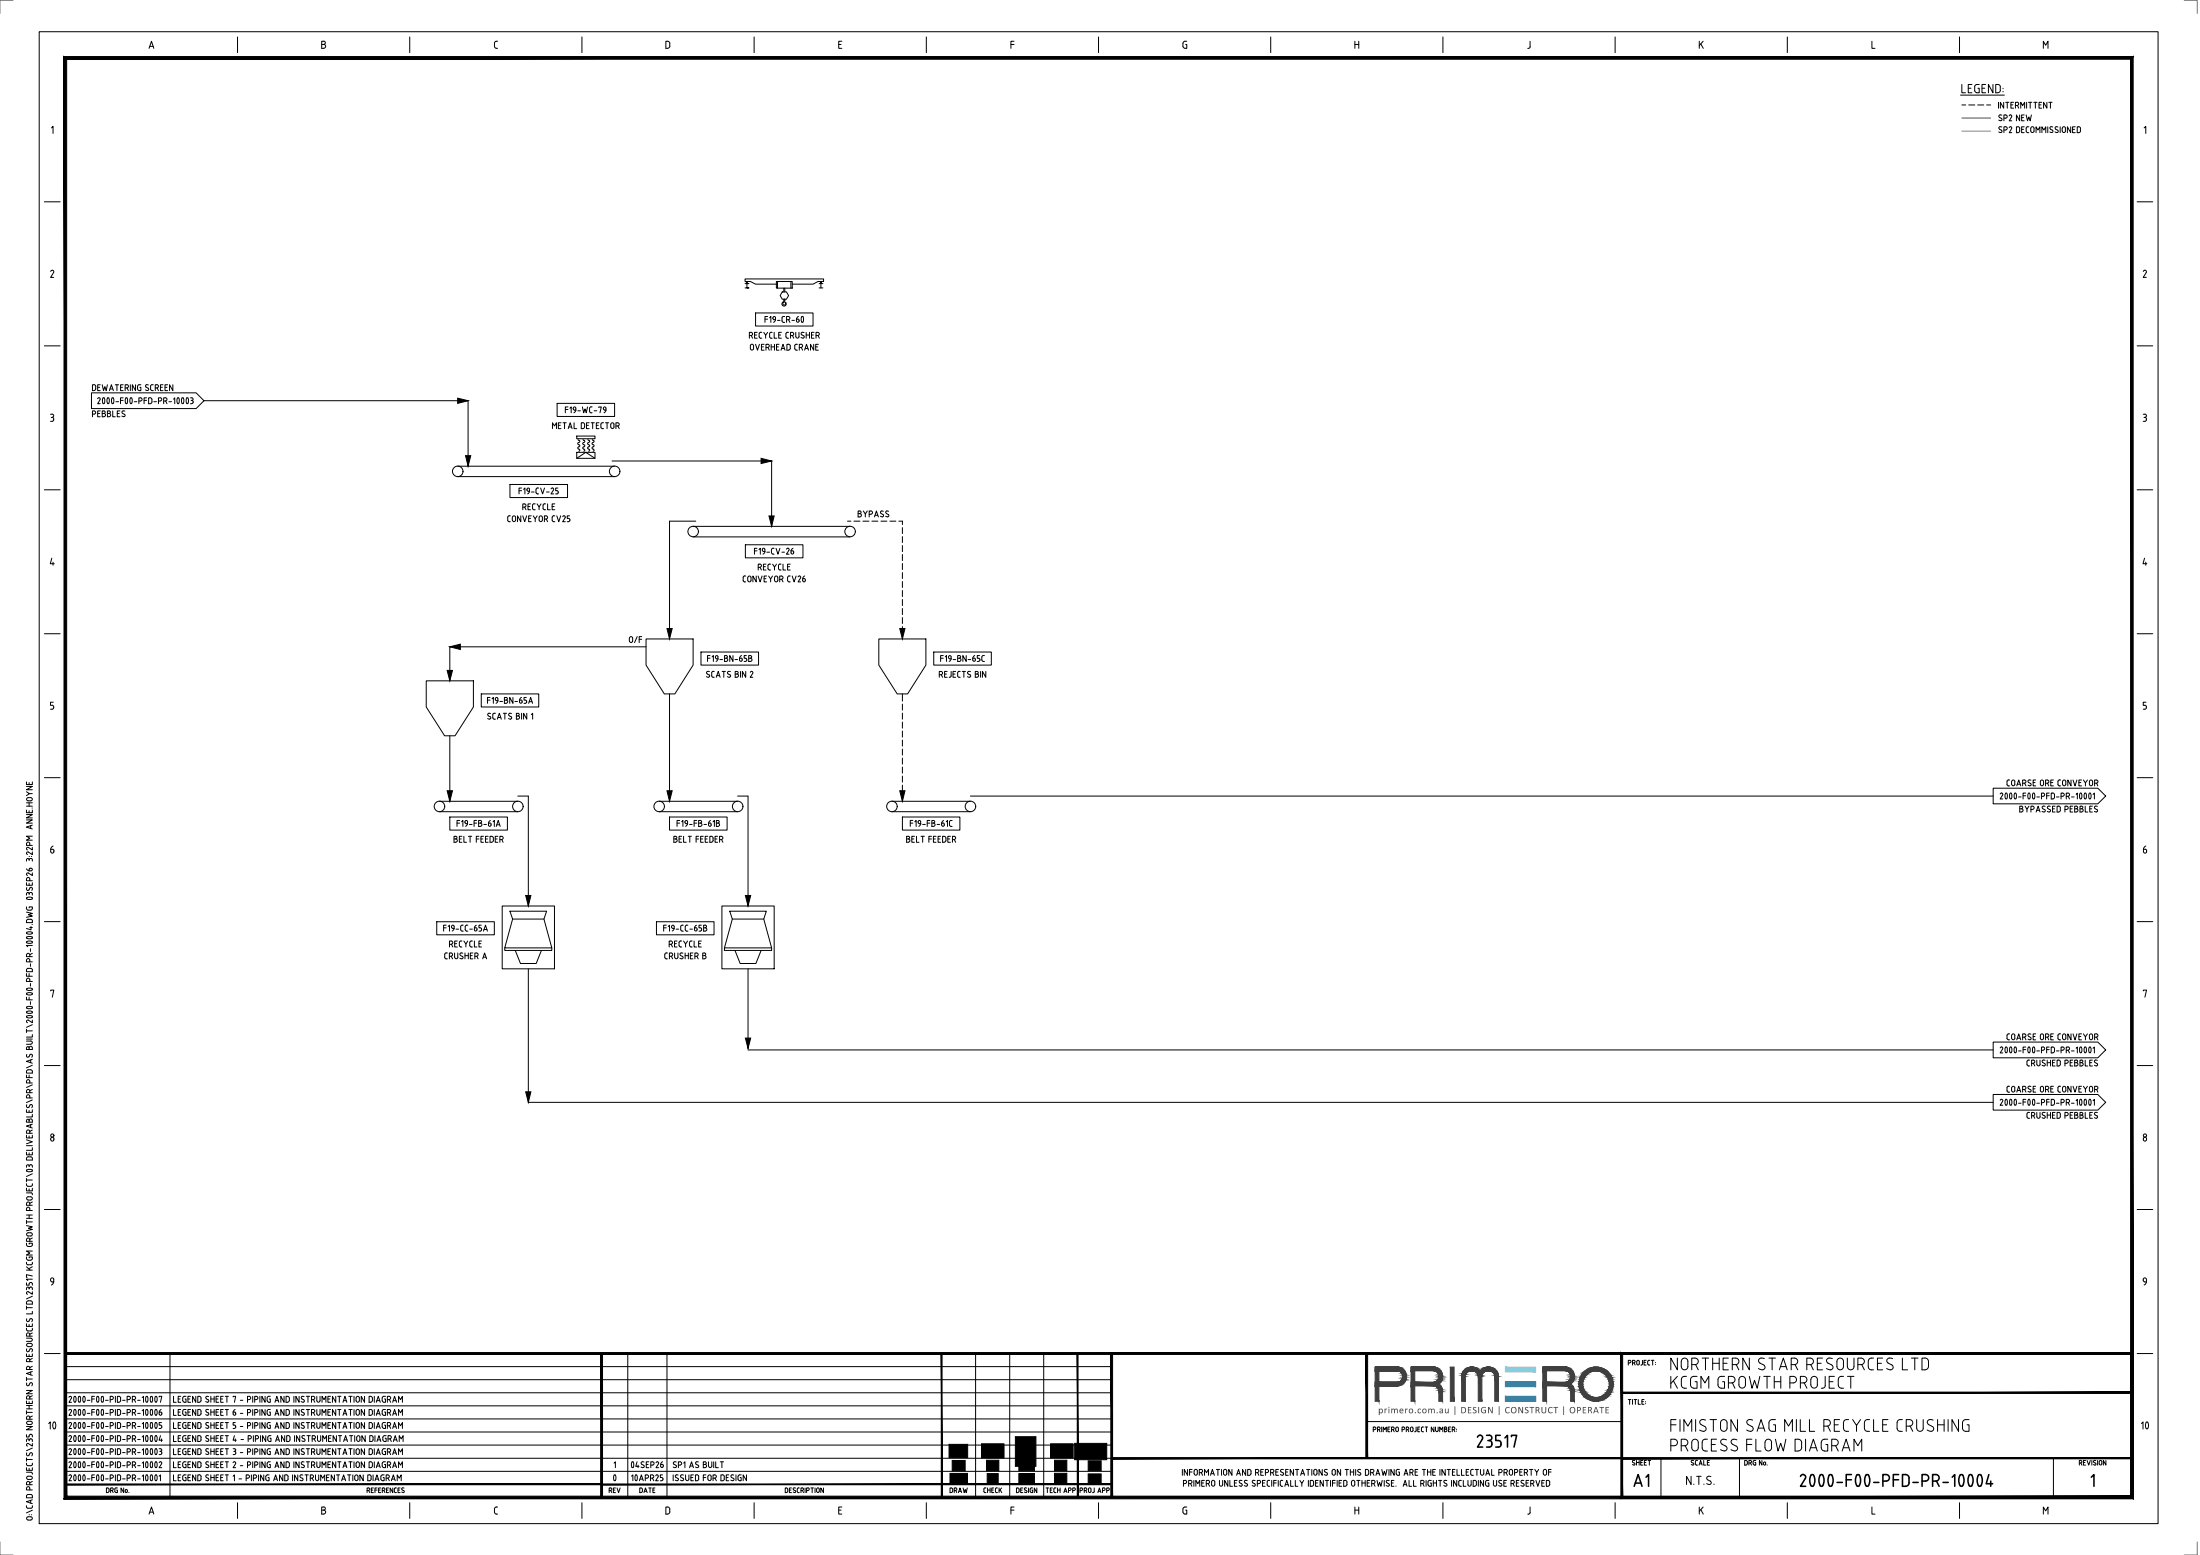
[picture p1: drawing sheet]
<svg xmlns="http://www.w3.org/2000/svg" width="841mm" height="594mm" viewBox="0 0 841 594" stroke-linecap="round" stroke-linejoin="round" font-family="sans-serif">
<g fill="none" stroke="#000" stroke-width=".38">
<path d="M15 12.1h810v570h-810zM749.5 36.3h16.7M750 40.1h1.5M752.6 40.1h2.3M756 40.1h2.4M759.5 40.1h1.5M284.8 108.3h1.5h-.8v1.7h.8h-1.5M285.3 107.5h.4v.8h-.4zM288.8 119.6h22v5h-22zM296.8 107.5h6.1v2.6h-6.1zM296.8 108.6h-8l-1.9-1.1h-2.1v-.9h30v.9h-2.1l-1.9 1.1h-7.9M297.2 107.5v2.6"/>
<path d="M299 111.5h1.7l.8 1.4-.8 1.4h-1.7l-.8-1.4zM299.6 110.1v1.4M300 114.9v-.6h-.3v.7a.97 .97 0 0 0-.8 1.1 .97 .97 0 0 0 .9 .8l.7-.6-.1-.7M300 110.1v1.4M300.1 114.9l-.2 .5a.59 .59 0 0 0-.7 .7 .59 .59 0 0 0 .9 .4 .59 .59 0 0 0 .1-.9h.2M302.3 107.5v2.6M313.1 108.3h1.5M313.1 110h1.5M313.6 107.5h.4v.8h-.4zM313.8 108.3v1.7M35 150.1h40l3 3-3 3h-40zM78 153.1h100.9v25"/>
<path d="M213 154.1h21.9v5h-21.9zM175 178.1h59.9M220.5 172.8h7v2.3h-7zM220.5 166.6h7v1h-7zM220.5 175.1l3.4-2.3 3.6 2.3M221 167.9a.69 .69 0 0 1 .5 1.1h-.2M221.3 169.1l-.4 .4 .4 .4M221.3 169.9l.4 .4-.4 .4M221.3 170.7l-.4 .2v.4a.55 .55 0 0 1 .7 .4 .55 .55 0 0 1-.3 .7M222.9 167.9a.69 .69 0 0 1 .5 1.1h-.2M223.2 169.1l-.4 .4 .4 .4M223.2 169.9l.4 .4-.4 .4"/>
<path d="M223.2 170.7l-.4 .2v.4a.55 .55 0 0 1 .7 .4 .55 .55 0 0 1-.3 .7M224.7 167.9a.69 .69 0 0 1 .5 1.1h-.2M225 169.1l-.4 .4 .4 .4M225 169.9l.4 .4-.4 .4M225 170.7l-.3 .2v.4a.55 .55 0 0 1 .6 .4 .55 .55 0 0 1-.3 .7M226.4 167.9a.69 .69 0 0 1 .5 1.1h-.2M226.7 169.1l-.4 .4 .4 .4M226.7 169.9l.4 .4-.4 .4M226.7 170.7l-.3 .2v.4a.55 .55 0 0 1 .6 .4 .55 .55 0 0 1-.3 .7M234 176.1h61v25M175 182.1h59.9M194.9 185.1h22.1v5h-22.1z"/>
<path d="M266 199.1h-10.1v45M324 199.1h1.3M326.4 199.1h2.4M329.9 199.1h2.3M333.3 199.1h2.3M336.8 199.1h2.2M340.2 199.1h2.3M343.6 199.1h1.4v1.3M265 205.1h60M265 201.1h60M284.9 208.1h22.1v5h-22.1zM345 201.6v2.2"/>
<path d="M345 205v2.3M345 208.4v2.3M345 211.9v2.3M345 215.3v2.3M345 218.8v2.2M345 222.2v2.3M345 225.6v2.3M345 229v2.4M345 232.5v2.3M345 235.9v2.3M345 239.4v2.3M247 247.1h-75v13"/>
<path d="M247 244.1h18v10l-7 11h-4l-7-11zM268 249.1h22v5h-22zM336 244.1h17.9v10l-6.9 11h-4l-7-11zM345 242.8v1.3M357 249.1h22v5h-22zM162.9 260.1h18.1v10l-7.1 11h-3.9l-7.1-11zM184 265.1h22v5h-22zM255.9 265.1v41M345 265.1v2.8M345 269v2.3M345 272.4v2.4M345 275.9v2.3"/>
<path d="M345 279.3v2.3M172 281.1v25M345 282.8v2.2M345 286.2v2.3M345 289.6v2.3M345 293v2.4M345 296.5v2.3M345 299.9v2.3M168 310.1h30M168 306.1h30M172 312.1h22v5h-22zM198 304.1h4v42"/>
<path d="M252 310.1h30M252 306.1h30M255.9 312.1h22.1v5h-22.1zM282 304.1h4v42M341 310.1h30M341 306.1h30M345 312.1h21.9v5h-21.9zM345 303.4v2.7M371 304.1h391M762 301.1h40l3 3-3 3h-40zM167 352.1h22v5h-22zM192 346.1h20v24h-20z"/>
<path d="M194.9 348.1h14.1l-1.1 3h-11.9zM196 351.1l-3 11h17.9l-3-11M251 352.1h22v5h-22zM276 346.1h20v24h-20zM279 348.1h13.9l-.9 3h-12zM280 351.1l-3.1 11h18.1l-3-11M193 362.1v1h17.9v-1M197 363.1l2 5h6l2-5M202 370.1v51h560M276.9 362.1v1h18.1v-1M281 363.1l2 5h6l2-5M286 370.1v30.5"/>
<path d="M762 398.1h40l3 3-3 3h-40zM286 401.1h476M762 418.1h40l3 3-3 3h-40z"/>
<circle cx="175" cy="180.1" r="2.01"/>
<circle cx="235" cy="180.1" r="2.01"/>
<circle cx="265" cy="203.1" r="2.01"/>
<circle cx="325" cy="203.1" r="2.01"/>
<circle cx="168" cy="308.1" r="2.01"/>
<circle cx="198" cy="308.1" r="2.01"/>
<circle cx="252" cy="308.1" r="2.01"/>
<circle cx="282" cy="308.1" r="2.01"/>
<circle cx="341" cy="308.1" r="2.01"/>
<circle cx="371" cy="308.1" r="2.01"/>
</g>
<g fill="#000" stroke="#000" stroke-width=".38">
<path d="M175 152.1l3.9 1-3.9 1zM178 174.1h2l-1.1 4zM291 175.1l4 1-4 1zM294 197.1h2l-1 4zM172 247.1l4-1v2zM255 240.1h2l-1.1 4zM344 240.1h1.9l-.9 4zM170.9 256.1h2.1l-1 4zM170.9 302.1h2.1l-1 4zM255 302.1h2l-1.1 4zM344 302.1h1.9l-.9 4zM201 342.1h1.9l-.9 4z"/>
<path d="M284.9 342.1h2.1l-1 4zM284.9 396.6h2.1l-1 4zM201 417.1h1.9l-.9 4z"/>
</g>
<path d="M750 45.1h11" fill="none" stroke="#00954a" stroke-width=".38"/>
<path d="M750 50.1h11" fill="none" stroke="#ff7f00" stroke-width=".38"/>
<g fill="#3f3f3f" stroke="#3f3f3f" stroke-width=".38">
<path d="M568.5 522.3h1z"/>
<path d="M609.1 522.4h2.1z"/>
<path d="M608.1 535.1h4l-.9 .2z"/>
<path d="M525.7 522.3h9.2zM525.7 522.3h9.2z"/>
<path d="M525.7 522.3l9.8 .2zM525.7 522.3l9.8 .2z"/>
<path d="M525.7 522.5l10.4 .3-.6-.3zM525.7 522.5l10.4 .3h-10.4z"/>
<path d="M525.7 522.8l10.9 .4-.5-.4zM525.7 522.8l10.9 .4h-10.9z"/>
<path d="M525.7 523.2l11.3 .5-.4-.5zM525.7 523.2l11.3 .5h-11.3z"/>
<path d="M525.7 523.7h11.3zM525.7 523.7h11.3z"/>
<path d="M534.3 523.7h2.7zM534.3 523.7h2.7z"/>
<path d="M534.6 523.7l2.4 .1zM534.6 523.7l2.4 .1z"/>
<path d="M535 523.8l2.2 .2zM535 523.8l2.2 .2z"/>
<path d="M535.3 524l2 .3-.1-.3zM535.3 524l2 .3h-1.7zM535.6 524.3h1.7zM535.6 524.3h1.7z"/>
<path d="M535.6 524.3l1.8 .3-.1-.3zM535.6 524.3l1.8 .3h-1.6z"/>
<path d="M535.8 524.6l1.7 .3-.1-.3zM535.8 524.6l1.7 .3h-1.5z"/>
<path d="M536 524.9h1.5zM536 524.9h1.5z"/>
<path d="M536 524.9l1.6 .4-.1-.4zM536 524.9l1.6 .4h-1.4z"/>
<path d="M536.2 525.3l1.4 .2v-.2zM536.2 525.3l1.4 .2h-1.4z"/>
<path d="M536.2 525.5l1.4 .2zM536.2 525.5l1.4 .2z"/>
<path d="M536.2 525.7l1.4 .3v-.3zM536.2 525.7l1.4 .3h-1.4z"/>
<path d="M536.2 526l1.4 .2zM536.2 526l1.4 .2z"/>
<path d="M536.2 526.2l1.4 .3v-.3zM536.2 526.2l1.4 .3h-1.4z"/>
<path d="M536.2 526.5l1.3 .4 .1-.4zM536.2 526.5l1.3 .4h-1.5zM536 526.9h1.5zM536 526.9h1.5z"/>
<path d="M536 526.9l1.4 .3 .1-.3zM536 526.9l1.4 .3h-1.6z"/>
<path d="M535.8 527.2l1.5 .3 .1-.3zM535.8 527.2l1.5 .3h-1.7zM535.6 527.5h1.7zM535.6 527.5h1.7z"/>
<path d="M535.6 527.5l1.6 .2 .1-.2zM535.3 527.7l.3-.2 1.6 .2z"/>
<path d="M535.3 527.7l1.7 .2 .2-.2zM535 527.9l.3-.2 1.7 .2z"/>
<path d="M535 527.9h2zM534.6 528h2.4z"/>
<path d="M534.6 528h2.4zM534.3 528h2.7z"/>
<path d="M525.7 523.7l1.4 4.3v-4.3zM525.7 523.7l1.4 4.3h-1.4z"/>
<path d="M525.7 528h11.3zM525.7 528h11.3z"/>
<path d="M525.7 528l10.9 .5 .4-.5zM525.7 528l10.9 .5h-10.9z"/>
<path d="M525.7 528.5l10.4 .4 .5-.4zM525.7 528.5l10.4 .4h-10.4z"/>
<path d="M525.7 528.9l9.8 .3 .6-.3zM525.7 528.9l9.8 .3h-9.8z"/>
<path d="M525.7 529.2h9.8zM525.7 529.2l9.2 .2z"/>
<path d="M525.7 529.4h9.2zM525.7 529.4l8.6 .1z"/>
<path d="M525.7 529.5l1.4 5.9v-5.9zM525.7 529.5l1.4 5.9h-1.4z"/>
<path d="M539.4 522.3h9.4zM539.4 522.3h9.4z"/>
<path d="M539.4 522.3l10 .2-.6-.2zM539.4 522.3l10 .2h-10z"/>
<path d="M539.4 522.5l10.6 .3-.6-.3zM539.4 522.5l10.6 .3h-10.6z"/>
<path d="M539.4 522.8l11.1 .5-.5-.5zM539.4 522.8l11.1 .5h-11.1z"/>
<path d="M539.4 523.3l11.4 .4-.3-.4zM539.4 523.3l11.4 .4h-11.4z"/>
<path d="M548.1 523.7h2.7zM548.1 523.7h2.7z"/>
<path d="M548.5 523.7l2.4 .1zM548.5 523.7l2.4 .1z"/>
<path d="M548.7 523.8h2.2zM548.7 523.8h2.2z"/>
<path d="M548.8 523.8l2.2 .2zM548.8 523.8l2.2 .2z"/>
<path d="M549.1 524l2 .3-.1-.3zM549.1 524l2 .3h-1.7z"/>
<path d="M549.4 524.3l1.8 .1zM549.4 524.3l1.8 .1z"/>
<path d="M549.5 524.4l1.7 .2zM549.5 524.4l1.7 .2z"/>
<path d="M549.7 524.6l1.6 .3-.1-.3zM549.7 524.6l1.6 .3h-1.5z"/>
<path d="M549.8 524.9l1.6 .2zM549.8 524.9l1.6 .2z"/>
<path d="M549.9 525.1l1.5 .2v-.2zM549.9 525.1l1.5 .2h-1.4z"/>
<path d="M550 525.3l1.5 .4-.1-.4zM550 525.3l1.5 .4h-1.5z"/>
<path d="M550 525.7l1.5 .1zM550 525.7l1.5 .1z"/>
<path d="M550 525.8l1.4 .2 .1-.2zM550 525.8l1.4 .2h-1.4z"/>
<path d="M550 526l1.4 .4v-.4zM550 526l1.4 .4h-1.4z"/>
<path d="M550 526.4l1.4 .1zM550 526.4l1.4 .1z"/>
<path d="M550 526.5l1.3 .4 .1-.4zM550 526.5l1.3 .4h-1.5z"/>
<path d="M549.8 526.9l1.5 .2v-.2zM549.8 526.9l1.5 .2h-1.6z"/>
<path d="M549.7 527.1h1.6zM549.7 527.1l1.5 .1z"/>
<path d="M549.7 527.2l1.4 .3 .1-.3zM549.7 527.2l1.4 .3h-1.7z"/>
<path d="M549.4 527.5l1.6 .2 .1-.2zM549.1 527.7l.3-.2 1.6 .2z"/>
<path d="M549.1 527.7h1.9zM549.1 527.7h1.9z"/>
<path d="M549.1 527.7h1.9zM548.8 527.9h2.1z"/>
<path d="M548.8 527.9h2.1zM548.5 528h2.3z"/>
<path d="M548.5 528h2.3zM548.1 528h2.7z"/>
<path d="M539.4 523.7l1.5 4.3v-4.3zM539.4 523.7l1.5 4.3h-1.5z"/>
<path d="M539.4 528l11.2 .3 .2-.3zM539.4 528l11.2 .3h-11.2z"/>
<path d="M539.4 528.3l10.7 .5 .5-.5zM539.4 528.3l10.7 .5h-10.7z"/>
<path d="M539.4 528.8l11.2 .4-.5-.4zM539.4 528.8l11.2 .4h-11.2z"/>
<path d="M539.4 529.2l11.4 .3-.2-.3zM539.4 529.2l11.4 .3h-11.4z"/>
<path d="M548.1 529.5h2.7zM548.1 529.5h2.7z"/>
<path d="M548.4 529.5l2.5 .1zM548.4 529.5l2.5 .1z"/>
<path d="M548.8 529.6l2.2 .1zM548.8 529.6l2.2 .1z"/>
<path d="M549 529.7l2 .1zM549 529.7l2 .1z"/>
<path d="M549.1 529.8l2 .2-.1-.2zM549.1 529.8l2 .2z"/>
<path d="M549.4 530l1.8 .2-.1-.2zM549.4 530l1.8 .2h-1.6z"/>
<path d="M549.6 530.2l1.6 .1zM549.6 530.2l1.6 .1z"/>
<path d="M549.7 530.3l1.6 .2-.1-.2zM549.7 530.3l1.6 .2h-1.5z"/>
<path d="M549.8 530.5l1.6 .4-.1-.4zM549.8 530.5l1.6 .4h-1.5z"/>
<path d="M549.9 530.9l1.5 .1zM549.9 530.9l1.5 .1z"/>
<path d="M550 531l1.4 .3v-.3zM550 531l1.4 .3h-1.4z"/>
<path d="M550 531.3l1.5 .3-.1-.3zM550 531.3l1.5 .3h-1.5z"/>
<path d="M550 531.6l1.5 3.8v-3.8zM550 531.6l1.5 3.8h-1.5z"/>
<path d="M539.4 529.5l1.5 5.9v-5.9zM539.4 529.5l1.5 5.9h-1.5z"/>
<path d="M554.4 522.3l1.5 13.1v-13.1zM554.4 522.3l1.5 13.1h-1.5z"/>
<path d="M562.7 522.3h.4zM562.1 522.3h1z"/>
<path d="M562.1 522.3h1.2zM562 522.3h1.3z"/>
<path d="M568.5 522.3h1.1zM568.3 522.3h1.3z"/>
<path d="M562 522.3l1.7 .1zM561.6 522.4h2.1z"/>
<path d="M568.3 522.3l1.8 .1zM567.9 522.4h2.2z"/>
<path d="M567.9 522.4h2.3zM567.7 522.4h2.5z"/>
<path d="M561.6 522.4h2.3zM561.4 522.4h2.5z"/>
<path d="M561.4 522.4l2.9 .2zM561 522.6h3.3z"/>
<path d="M567.7 522.4l2.9 .2zM567.4 522.6h3.2z"/>
<path d="M567.4 522.6l3.3 .1zM567.2 522.7h3.5z"/>
<path d="M561 522.6l3.4 .1zM560.9 522.7h3.5z"/>
<path d="M567.2 522.7l4 .2zM566.8 522.9l.4-.2 4 .2z"/>
<path d="M560.9 522.7l3.9 .2zM560.5 522.9l.4-.2 3.9 .2z"/>
<path d="M566.8 522.9l4.4 .1zM566.7 523h4.5z"/>
<path d="M560.5 522.9l4.4 .1zM560.5 522.9l4.4 .1z"/>
<path d="M560.4 523l4.9 .3-.4-.3zM560 523.3l.4-.3 4.9 .3z"/>
<path d="M566.7 523l4.9 .3-.4-.3zM566.3 523.3l.4-.3 4.9 .3z"/>
<path d="M566.3 523.3h5.4zM566.2 523.3h5.5z"/>
<path d="M560 523.3h5.4zM560 523.3h5.4z"/>
<path d="M566.2 523.3l5.9 .4-.4-.4zM566.2 523.3l5.9 .4h-6.2z"/>
<path d="M559.9 523.3l5.8 .4-.3-.4zM559.9 523.3l5.8 .4h-6.1z"/>
<path d="M565.9 523.7h6.2zM565.9 523.7h6.2z"/>
<path d="M559.6 523.7h6.1zM559.6 523.7h6.1z"/>
<path d="M569.2 523.7l2.9 .1zM569.2 523.7l2.9 .1z"/>
<path d="M565.9 523.7h2.8zM565.9 523.7l2.4 .1z"/>
<path d="M562.9 523.7l2.9 .1zM562.9 523.7l2.9 .1z"/>
<path d="M559.6 523.7h2.8zM559.5 523.8h2.5z"/>
<path d="M565.8 523.8h2.5zM565.8 523.8h2.5z"/>
<path d="M563.3 523.8h2.5zM563.3 523.8h2.5z"/>
<path d="M569.6 523.8l2.6 .1zM569.6 523.8l2.6 .1z"/>
<path d="M563.3 523.8h5zM563.3 523.8l4.6 .1z"/>
<path d="M559.5 523.8h2.5zM559.5 523.8l2.1 .1z"/>
<path d="M570.1 523.9l2.3 .2-.2-.2zM570.1 523.9l2.3 .2z"/>
<path d="M563.8 523.9l3.7 .2 .4-.2zM563.8 523.9l3.7 .2z"/>
<path d="M559.4 523.9l1.8 .2 .4-.2zM559.4 523.9l1.8 .2h-2z"/>
<path d="M570.4 524.1h2zM570.4 524.1h2z"/>
<path d="M559.2 524.1h1.9zM559.2 524.1h2z"/>
<path d="M570.5 524.1l2 .3-.1-.3zM570.5 524.1l2 .3h-1.7z"/>
<path d="M564.1 524.1l3.1 .3 .3-.3zM564.1 524.1l3.1 .3h-2.7z"/>
<path d="M559.2 524.1l1.6 .3 .3-.3zM559.2 524.1l1.6 .3h-1.7z"/>
<path d="M559.1 524.4l1.5 .3 .2-.3zM559.1 524.4l1.5 .3h-1.6z"/>
<path d="M570.8 524.4l1.8 .3-.1-.3zM570.8 524.4l1.8 .3h-1.6z"/>
<path d="M571 524.7h1.6zM571 524.7h1.6z"/>
<path d="M564.5 524.4l2.4 .3 .3-.3zM564.5 524.4l2.4 .3h-2.2z"/>
<path d="M559 524.7h1.6zM559 524.7h1.6z"/>
<path d="M571 524.7l1.8 .4-.2-.4zM571 524.7l1.8 .4h-1.6z"/>
<path d="M564.7 524.7l2 .4 .2-.4zM564.7 524.7l2 .4h-1.8z"/>
<path d="M559 524.7l1.4 .4 .2-.4zM559 524.7l1.4 .4h-1.5z"/>
<path d="M571.2 525.1l1.6 .2v-.2zM571.2 525.1l1.6 .2h-1.5z"/>
<path d="M558.9 525.1l1.4 .2 .1-.2zM558.9 525.1l1.4 .2h-1.5z"/>
<path d="M571.3 525.3l1.5 .2v-.2zM571.3 525.3l1.5 .2h-1.4z"/>
<path d="M564.9 525.1l1.6 .4 .2-.4zM564.9 525.1l1.6 .4h-1.4z"/>
<path d="M558.8 525.3l1.4 .2 .1-.2zM558.8 525.3l1.4 .2h-1.4z"/>
<path d="M571.4 525.5l1.5 .4-.1-.4zM571.4 525.5l1.5 .4h-1.5z"/>
<path d="M565.1 525.5l1.4 .4v-.4zM565.1 525.5l1.4 .4h-1.4z"/>
<path d="M558.8 525.5l1.4 .4v-.4zM558.8 525.5l1.4 .4h-1.4z"/>
<path d="M571.4 525.9l1.5 9.5v-9.5zM571.4 525.9l1.5 9.5h-1.5z"/>
<path d="M565.1 525.9l1.4 9.5v-9.5zM565.1 525.9l1.4 9.5h-1.4z"/>
<path d="M558.8 525.9l1.4 9.5v-9.5zM558.8 525.9l1.4 9.5h-1.4z"/>
<path d="M609.1 522.4l3 .2zM608.1 522.6l1-.2 3 .2z"/>
<path d="M608.1 522.6l5 .4-1-.4zM607.1 523l1-.4 5 .4z"/>
<path d="M607.1 523l6.9 .5-.9-.5zM606.3 523.5l.8-.5 6.9 .5z"/>
<path d="M606.3 523.5l7.9 .2-.2-.2zM606.3 523.5l7.9 .2h-8.1z"/>
<path d="M610.2 523.7l4.1 .1zM610.2 523.7l4.1 .1z"/>
<path d="M606.1 523.7h4.1zM606 523.8h3.3z"/>
<path d="M611 523.8l3.6 .2-.3-.2zM611 523.8l3.6 .2h-2.7z"/>
<path d="M606 523.8l2.4 .2 .9-.2zM606 523.8l2.4 .2h-2.7z"/>
<path d="M611.9 524l2.9 .2zM611.9 524l2.9 .2z"/>
<path d="M605.7 524h2.7zM605.5 524.2h2.5z"/>
<path d="M612.3 524.2l2.6 .2-.1-.2zM612.3 524.2l2.6 .2z"/>
<path d="M605.5 524.2l2.1 .2 .4-.2zM605.5 524.2l2.1 .2h-2.3z"/>
<path d="M612.7 524.4l2.7 .5-.5-.5zM612.7 524.4l2.7 .5h-2z"/>
<path d="M605.3 524.4l1.5 .5 .8-.5zM605.3 524.4l1.5 .5h-1.9z"/>
<path d="M613.4 524.9h2zM613.4 524.9h2z"/>
<path d="M604.9 524.9h1.9zM604.8 524.9h2z"/>
<path d="M613.5 524.9l2.3 .6-.4-.6zM613.5 524.9l2.3 .6h-1.8z"/>
<path d="M604.8 524.9l1.4 .6 .6-.6zM604.8 524.9l1.4 .6h-1.7z"/>
<path d="M614 525.5l1.9 .3-.1-.3zM614 525.5l1.9 .3h-1.6z"/>
<path d="M604.5 525.5l1.5 .3 .2-.3zM604.5 525.5l1.5 .3h-1.7z"/>
<path d="M614.3 525.8l1.8 .5-.2-.5zM614.3 525.8l1.8 .5h-1.5z"/>
<path d="M604.3 525.8l1.4 .5 .3-.5zM604.3 525.8l1.4 .5h-1.6z"/>
<path d="M614.6 526.3l1.8 .5-.3-.5zM614.6 526.3l1.8 .5h-1.6z"/>
<path d="M604.1 526.3l1.4 .5 .2-.5zM604.1 526.3l1.4 .5h-1.6z"/>
<path d="M614.8 526.8l1.6 .3v-.3zM614.8 526.8l1.6 .3h-1.5z"/>
<path d="M603.9 526.8l1.4 .3 .2-.3zM603.9 526.8l1.4 .3h-1.5z"/>
<path d="M614.9 527.1l1.7 .7-.2-.7zM614.9 527.1l1.7 .7h-1.5z"/>
<path d="M603.8 527.1l1.3 .7 .2-.7zM603.8 527.1l1.3 .7h-1.4z"/>
<path d="M615.1 527.8l1.5 .1zM615.1 527.8l1.5 .1z"/>
<path d="M603.7 527.8h1.4zM603.7 527.8l1.4 .1z"/>
<path d="M615.2 527.9l1.5 .9-.1-.9zM615.2 527.9l1.5 .9h-1.5z"/>
<path d="M603.6 527.9l1.4 .9 .1-.9zM603.6 527.9l1.4 .9h-1.4z"/>
<path d="M615.2 528.8l1.4 .9 .1-.9zM615.2 528.8l1.4 .9h-1.4z"/>
<path d="M603.6 528.8l1.5 .9-.1-.9zM603.6 528.8l1.5 .9h-1.5z"/>
<path d="M615.2 529.7h1.4zM615.2 529.7l1.4 .2z"/>
<path d="M603.6 529.7l1.5 .2zM603.6 529.7l1.5 .2z"/>
<path d="M615.1 529.9l1.3 .7 .2-.7zM615.1 529.9l1.3 .7h-1.5z"/>
<path d="M603.7 529.9l1.6 .7-.2-.7zM603.7 529.9l1.6 .7h-1.5z"/>
<path d="M614.9 530.6l1.5 .2v-.2zM614.9 530.6l1.5 .2h-1.6z"/>
<path d="M603.8 530.6l1.7 .2-.2-.2zM603.8 530.6l1.7 .2h-1.6z"/>
<path d="M614.8 530.8l1.3 .6 .3-.6zM614.8 530.8l1.3 .6h-1.5z"/>
<path d="M603.9 530.8l1.8 .6-.2-.6zM603.9 530.8l1.8 .6h-1.6z"/>
<path d="M614.6 531.4l1.3 .4 .2-.4zM614.6 531.4l1.3 .4h-1.6z"/>
<path d="M604.1 531.4l1.9 .4-.3-.4zM604.1 531.4l1.9 .4h-1.7z"/>
<path d="M614.3 531.8l1.5 .3 .1-.3zM614.3 531.8l1.5 .3h-1.8z"/>
<path d="M604.3 531.8l1.9 .3-.2-.3zM604.3 531.8l1.9 .3h-1.7z"/>
<path d="M614 532.1l1.4 .6 .4-.6zM613.5 532.7l.5-.6 1.4 .6z"/>
<path d="M604.5 532.1l2.3 .6-.6-.6zM604.5 532.1l2.3 .6h-2z"/>
<path d="M613.5 532.7h1.9zM613.5 532.7h1.9z"/>
<path d="M604.8 532.7h2zM604.8 532.7h2z"/>
<path d="M613.4 532.7l1.5 .5 .5-.5zM612.7 533.2l.7-.5 1.5 .5z"/>
<path d="M604.9 532.7l2.7 .5-.8-.5zM604.9 532.7l2.7 .5h-2.3z"/>
<path d="M612.7 533.2l2.1 .3 .1-.3zM612.3 533.5l.4-.3 2.1 .3z"/>
<path d="M605.3 533.2l2.7 .3zM605.3 533.2l2.7 .3h-2.5z"/>
<path d="M612.3 533.5h2.5zM611.9 533.6h2.7z"/>
<path d="M605.5 533.5l2.9 .1zM605.5 533.5l2.9 .1z"/>
<path d="M611.9 533.6l2.4 .3 .3-.3zM611 533.9l.9-.3 2.4 .3z"/>
<path d="M605.7 533.6l3.6 .3zM605.7 533.6l3.6 .3h-3.3z"/>
<path d="M611 533.9h3.3zM610.2 533.9h4z"/>
<path d="M606 533.9h4.2zM606 533.9h4.2z"/>
<path d="M606.1 533.9l7.9 .2 .2-.2zM606.1 533.9l7.9 .2h-7.7z"/>
<path d="M606.3 534.1l6.8 .5 .9-.5zM606.3 534.1l6.8 .5h-6z"/>
<path d="M607.1 534.6l5 .5 1-.5zM607.1 534.6l5 .5h-4z"/>
<path d="M608.1 535.1l3.1 .2zM609.1 535.3h2.1z"/>
<path d="M589.8 522.3h9.3zM589.8 522.3h9.3z"/>
<path d="M589.8 522.3l9.9 .2-.6-.2zM589.8 522.3l9.9 .2h-9.9z"/>
<path d="M589.8 522.5l10.5 .3-.6-.3zM589.8 522.5l10.5 .3h-10.5z"/>
<path d="M589.8 522.8l11 .5-.5-.5zM589.8 522.8l11 .5h-11z"/>
<path d="M589.8 523.3l11.4 .4-.4-.4zM589.8 523.3l11.4 .4h-11.4z"/>
<path d="M598.5 523.7h2.7zM598.5 523.7h2.7z"/>
<path d="M598.8 523.7l2.5 .1zM598.8 523.7l2.5 .1z"/>
<path d="M599.1 523.8h2.2zM599.1 523.8h2.2z"/>
<path d="M599.2 523.8l2.1 .2zM599.2 523.8l2.1 .2z"/>
<path d="M599.5 524l2 .3-.2-.3zM599.5 524l2 .3h-1.7z"/>
<path d="M599.8 524.3l1.8 .1zM599.8 524.3l1.8 .1z"/>
<path d="M599.9 524.4l1.7 .2zM599.9 524.4l1.7 .2z"/>
<path d="M600 524.6l1.7 .3-.1-.3zM600 524.6l1.7 .3h-1.5z"/>
<path d="M600.2 524.9l1.6 .2zM600.2 524.9l1.6 .2z"/>
<path d="M600.3 525.1l1.5 .2v-.2zM600.3 525.1l1.5 .2h-1.5z"/>
<path d="M600.3 525.3l1.6 .4-.1-.4zM600.3 525.3l1.6 .4h-1.5z"/>
<path d="M600.4 525.7l1.5 .1zM600.4 525.7l1.5 .1z"/>
<path d="M600.4 525.8l1.5 .2v-.2zM600.4 525.8l1.5 .2h-1.5z"/>
<path d="M600.4 526l1.4 .4 .1-.4zM600.4 526l1.4 .4h-1.4z"/>
<path d="M600.4 526.4l1.4 .1zM600.4 526.4l1.4 .1z"/>
<path d="M600.3 526.5l1.4 .4 .1-.4zM600.3 526.5l1.4 .4h-1.5z"/>
<path d="M600.2 526.9l1.4 .2 .1-.2zM600.2 526.9l1.4 .2h-1.5z"/>
<path d="M600.1 527.1h1.5zM600.1 527.1l1.5 .1z"/>
<path d="M600 527.2l1.5 .3 .1-.3zM600 527.2l1.5 .3h-1.7z"/>
<path d="M599.8 527.5l1.6 .2 .1-.2zM599.5 527.7l.3-.2 1.6 .2z"/>
<path d="M599.5 527.7h1.9zM599.5 527.7h1.9z"/>
<path d="M599.5 527.7h1.9zM599.2 527.9h2.1z"/>
<path d="M599.2 527.9h2.1zM598.8 528h2.4z"/>
<path d="M598.8 528h2.4zM598.5 528h2.7z"/>
<path d="M589.8 523.7l1.4 4.3v-4.3zM589.8 523.7l1.4 4.3h-1.4z"/>
<path d="M589.8 528l11.2 .3 .2-.3zM589.8 528l11.2 .3h-11.2z"/>
<path d="M589.8 528.3l10.7 .5 .5-.5zM589.8 528.3l10.7 .5h-10.7z"/>
<path d="M589.8 528.8l11.2 .4-.5-.4zM589.8 528.8l11.2 .4h-11.2z"/>
<path d="M589.8 529.2l11.4 .3-.2-.3zM589.8 529.2l11.4 .3h-11.4z"/>
<path d="M598.5 529.5h2.7zM598.5 529.5h2.7z"/>
<path d="M598.8 529.5l2.5 .1zM598.8 529.5l2.5 .1z"/>
<path d="M599.1 529.6l2.2 .1zM599.1 529.6l2.2 .1z"/>
<path d="M599.4 529.7l1.9 .1zM599.4 529.7l1.9 .1z"/>
<path d="M599.4 529.8l2.1 .2-.2-.2zM599.4 529.8l2.1 .2z"/>
<path d="M599.7 530l1.9 .2-.1-.2zM599.7 530l1.9 .2h-1.6z"/>
<path d="M600 530.2l1.6 .1zM600 530.2l1.6 .1z"/>
<path d="M600 530.3l1.7 .2-.1-.2zM600 530.3l1.7 .2h-1.5z"/>
<path d="M600.2 530.5l1.6 .4-.1-.4zM600.2 530.5l1.6 .4h-1.5z"/>
<path d="M600.3 530.9l1.5 .1zM600.3 530.9l1.5 .1z"/>
<path d="M600.3 531l1.5 .3v-.3zM600.3 531l1.5 .3h-1.4z"/>
<path d="M600.4 531.3l1.5 .3-.1-.3zM600.4 531.3l1.5 .3h-1.5z"/>
<path d="M600.4 531.6l1.5 3.8v-3.8zM600.4 531.6l1.5 3.8h-1.5z"/>
<path d="M589.8 529.5l1.4 5.9v-5.9zM589.8 529.5l1.4 5.9h-1.4z"/>
</g>
<path d="M575.5 533.5l11.6 1.9v-1.9zM575.5 533.5l11.6 1.9h-11.6z" fill="#007bc2" stroke="#007bc2" stroke-width=".38"/>
<path d="M575.5 522.3l11.6 1.9v-1.9zM575.5 522.3l11.6 1.9h-11.6z" fill="#9ad3f4" stroke="#9ad3f4" stroke-width=".38"/>
<path d="M575.5 527.9l11.6 1.9v-1.9zM575.5 527.9l11.6 1.9h-11.6z" fill="#00a8e6" stroke="#00a8e6" stroke-width=".38"/>
<g fill="none" stroke="#3f3f3f" stroke-width=".38">
<circle cx="610.2" cy="528.8" r="6.5"/>
<circle cx="610.2" cy="528.8" r="5.1"/>
</g>
<g fill="#3f3f3f">
<path d="M611.4 537.6h1.8l-.7 .2-.1 2.1h-.2v-2.1h-.7z"/>
<path d="M613.8 537.6h1.3v.2h-1v.7l.8 .1v.2h-.8v.9h1v.2l-1.4-.1z"/>
<path d="M607.1 537.6l.7-.1 .7 .3v.6l-.4 .3 .6 1.2h-.3l-.6-1h-.4v1h-.3zM607.4 537.8v.8l.8-.1-.1-.6z"/>
<path d="M609.9 537.6h.4l.8 2.3h-.3l-.2-.6h-1l-.2 .6h-.3zM610.1 537.9l-.4 1.1h.8z"/>
</g>
<g fill="#000" stroke="#000" stroke-width=".38">
<path d="M362.8 551.8h7.1v5.1h-7.1zM375.2 551.7h8.5v5.2h-8.5zM401.6 551.7h8.5v5.2h-8.5zM410.8 551.4h12.3v6.3h-12.3zM363.2 562.9h6.7v4h-6.7zM364 558h5v3.9h-5zM377.1 557.9h4.7v4.1h-4.7zM377.4 563h4.2v3.9h-4.2zM388.2 548.9h7.8v11.3h-7.8zM389.5 563h5.9v3.9h-5.9zM389.5 558h5.9v3.9h-5.9zM403.1 562.9h4.7v4.1h-4.7z"/>
<path d="M403.1 557.9h4.7v4.1h-4.7zM416 563.1h4.9v3.8h-4.9zM416 558.1h4.9v3.8h-4.9z"/>
<path d="M25 516.7v.8l790-.8zM25 517.5l790-.8v.8z"/>
<path d="M229.6 517.1l.7 55v-55zM229.6 517.1l.7 55h-.7z"/>
<path d="M359.8 517.1l.3 55v-55zM359.8 517.1l.3 55h-.3z"/>
<path d="M411.8 517.1l.3 55v-55zM411.8 517.1l.3 55h-.3z"/>
<path d="M424.6 517.1l.7 55v-55zM424.6 517.1l.7 55h-.7z"/>
<path d="M522.1 517.1l.7 40v-40zM522.1 517.1l.7 40h-.7z"/>
<path d="M619.6 516.7l.7 .8 195-.8zM620.3 517.5l195-.8-.7 .8zM815.3 516.7l-.7 .8 .7 54.9zM814.6 517.5l.7 54.9-.7-.6zM619.6 572.4h195.7l-.7-.6zM619.6 572.4l.7-.6h194.3zM619.6 516.7v55.7l.7-.6zM619.6 516.7l.7 .8v54.3z"/>
<path d="M620 531.8v.6l195-.6zM620 532.4l195-.6v.6z"/>
<path d="M425 556.9v.4l195-.4zM425 557.3l195-.4v.4z"/>
<path d="M620 556.9v.4l195-.4zM620 557.3l195-.4v.4z"/>
<path d="M25 566.9v.3l205-.3zM25 567.2l205-.3v.3z"/>
<path d="M25.5 571.6l-1 1 790-1zM24.5 572.6l790-1 1 1zM814.5 22.6v549l1 1zM815.5 21.6v551l-1-550zM25.5 22.6h789l1-1zM24.5 21.6h791l-790 1zM24.5 21.6l1 550v-549zM24.5 21.6l1 550-1 1z"/>
<path d="M230 567.2h195v-.3zM230 566.9h195l-195 .3z"/>
</g>
<g fill="none" stroke="#000" stroke-width=".38">
<path d="M90.8 14.1v6M156.6 14.1v6M222.5 14.1v6M288.3 14.1v6M354.1 14.1v6M419.9 14.1v6M485.8 14.1v6M551.6 14.1v6M617.4 14.1v6M683.3 14.1v6M749.1 14.1v6M17 77.1h6"/>
<path d="M817 77.1h6M17 132.1h6M817 132.1h6M17 187.1h6M817 187.1h6M17 242.1h6M817 242.1h6M17 297.1h6M817 297.1h6M17 352.1h6M817 352.1h6M17 407.1h6"/>
<path d="M817 407.1h6M17 462.1h6M817 462.1h6M17 517.1h6M65 517.1v55M240 517.1v55M255 517.1v55M373 517.1v55M386 517.1v55M399 517.1v55M817 517.1h6M25 522.1h400"/>
<path d="M25 527.1h400M25 532.1h400M25 537.1h400M25 542.1h400M25 547.1h400M25 552.1h400M25 557.1h400M522.5 543.1h97.5M635 557.1v15M665 557.1v15M785 557.1v15M25 562.1h400"/>
<path d="M90.8 574.1v6M156.6 574.1v6M222.5 574.1v6M288.3 574.1v6M354.1 574.1v6M419.9 574.1v6M485.8 574.1v6M551.6 574.1v6M617.4 574.1v6M683.3 574.1v6M749.1 574.1v6"/>
</g>
<path d="M5 .1h-5v5M835 .1h5v5M0 589.1v5h5M840 589.1v5h-5" fill="none" stroke="#767676" stroke-width=".38"/>
<g font-size="7">
<text x="638" y="523.6">NORTHERN STAR RESOURCES LTD</text>
<text x="638" y="530.6">KCGM GROWTH PROJECT</text>
<text x="638" y="547.1">FIMISTON SAG MILL RECYCLE CRUSHING</text>
<text x="564" y="553.1">23517</text>
<text x="638" y="554.6">PROCESS FLOW DIAGRAM</text>
<text x="624" y="568.1">A1</text>
<text x="687.5" y="568.1">2000-F00-PFD-PR-10004</text>
<text x="798.7" y="568.1">1</text>
</g>
<g font-size="4.9">
<text x="749.5" y="35.6">LEGEND:</text>
<text x="644.2" y="567.4">N.T.S.</text>
</g>
<g font-size="4.2">
<text x="56.6" y="18.6">A</text>
<text x="122.5" y="18.6">B</text>
<text x="188.6" y="18.6">C</text>
<text x="254.1" y="18.6">D</text>
<text x="320.2" y="18.6">E</text>
<text x="386" y="18.6">F</text>
<text x="451.7" y="18.6">G</text>
<text x="517.5" y="18.6">H</text>
<text x="583.6" y="18.6">J</text>
<text x="649.1" y="18.6">K</text>
<text x="715.1" y="18.6">L</text>
<text x="780.7" y="18.6">M</text>
<text x="19.2" y="51.1">1</text>
<text x="819.2" y="51.1">1</text>
<text x="18.9" y="106.1">2</text>
<text x="818.9" y="106.1">2</text>
<text x="18.9" y="161.1">3</text>
<text x="818.9" y="161.1">3</text>
<text x="18.8" y="216.1">4</text>
<text x="818.8" y="216.1">4</text>
<text x="18.9" y="271.1">5</text>
<text x="818.9" y="271.1">5</text>
<text x="18.9" y="326.1">6</text>
<text x="818.9" y="326.1">6</text>
<text x="18.9" y="381.1">7</text>
<text x="818.9" y="381.1">7</text>
<text x="18.9" y="436.1">8</text>
<text x="818.9" y="436.1">8</text>
<text x="18.9" y="491.1">9</text>
<text x="818.9" y="491.1">9</text>
<text x="18.2" y="546.1">10</text>
<text x="818.2" y="546.1">10</text>
<text x="56.6" y="578.6">A</text>
<text x="122.5" y="578.6">B</text>
<text x="188.6" y="578.6">C</text>
<text x="254.1" y="578.6">D</text>
<text x="320.2" y="578.6">E</text>
<text x="386" y="578.6">F</text>
<text x="451.7" y="578.6">G</text>
<text x="517.5" y="578.6">H</text>
<text x="583.6" y="578.6">J</text>
<text x="649.1" y="578.6">K</text>
<text x="715.1" y="578.6">L</text>
<text x="780.7" y="578.6">M</text>
</g>
<text font-size="3.8" fill="#3f3f3f" x="526.8" y="539.9">primero.com.au | DESIGN | CONSTRUCT | OPERATE</text>
<g font-size="3.5">
<text x="763.6" y="41.5">INTERMITTENT</text>
<text x="763.7" y="46.3">SP2 NEW</text>
<text x="763.7" y="50.8">SP2 DECOMMISSIONED</text>
<text x="292.1" y="123.3">F19-CR-60</text>
<text x="286.1" y="129.3">RECYCLE CRUSHER</text>
<text x="286.5" y="133.9">OVERHEAD CRANE</text>
<text x="35" y="149.4">DEWATERING SCREEN</text>
<text x="37" y="154.4">2000-F00-PFD-PR-10003</text>
<text x="35" y="159.4">PEBBLES</text>
<text x="215.7" y="157.8">F19-WC-79</text>
<text x="210.8" y="163.9">METAL DETECTOR</text>
<text x="198" y="188.8">F19-CV-25</text>
<text x="199.5" y="194.9">RECYCLE</text>
<text x="327.7" y="197.6">BYPASS</text>
<text x="193.7" y="199.4">CONVEYOR CV25</text>
<text x="288" y="211.9">F19-CV-26</text>
<text x="289.5" y="217.9">RECYCLE</text>
<text x="283.7" y="222.4">CONVEYOR CV26</text>
<text x="240.2" y="245.6">O/F</text>
<text x="270.1" y="252.8">F19-BN-65B</text>
<text x="359.2" y="252.8">F19-BN-65C</text>
<text x="269.7" y="258.9">SCATS BIN 2</text>
<text x="358.7" y="258.9">REJECTS BIN</text>
<text x="186" y="268.8">F19-BN-65A</text>
<text x="186" y="274.9">SCATS BIN 1</text>
<text x="764.3" y="305.4">2000-F00-PFD-PR-10001</text>
<text x="766.9" y="300.4">COARSE ORE CONVEYOR</text>
<text x="771.7" y="310.4">BYPASSED PEBBLES</text>
<text x="174.3" y="315.9">F19-FB-61A</text>
<text x="258.4" y="315.9">F19-FB-61B</text>
<text x="347.6" y="315.9">F19-FB-61C</text>
<text x="173.2" y="321.9">BELT FEEDER</text>
<text x="257.2" y="321.9">BELT FEEDER</text>
<text x="346.2" y="321.9">BELT FEEDER</text>
<text x="169.2" y="355.9">F19-CC-65A</text>
<text x="253.3" y="355.9">F19-CC-65B</text>
<text x="171.4" y="361.9">RECYCLE</text>
<text x="255.5" y="361.9">RECYCLE</text>
<text x="169.6" y="366.5">CRUSHER A</text>
<text x="253.8" y="366.5">CRUSHER B</text>
<text x="766.9" y="397.4">COARSE ORE CONVEYOR</text>
<text x="764.3" y="402.4">2000-F00-PFD-PR-10001</text>
<text x="774.5" y="407.4">CRUSHED PEBBLES</text>
<text x="766.9" y="417.4">COARSE ORE CONVEYOR</text>
<text x="764.3" y="422.4">2000-F00-PFD-PR-10001</text>
<text x="774.5" y="427.4">CRUSHED PEBBLES</text>
<text x="26" y="535.9">2000-F00-PID-PR-10007</text>
<text x="66" y="535.9">LEGEND SHEET 7 - PIPING AND INSTRUMENTATION DIAGRAM</text>
<text x="26" y="545.9">2000-F00-PID-PR-10005</text>
<text x="26" y="540.9">2000-F00-PID-PR-10006</text>
<text x="66" y="545.9">LEGEND SHEET 5 - PIPING AND INSTRUMENTATION DIAGRAM</text>
<text x="66" y="540.9">LEGEND SHEET 6 - PIPING AND INSTRUMENTATION DIAGRAM</text>
<text x="26" y="550.9">2000-F00-PID-PR-10004</text>
<text x="66" y="550.9">LEGEND SHEET 4 - PIPING AND INSTRUMENTATION DIAGRAM</text>
<text x="26" y="555.9">2000-F00-PID-PR-10003</text>
<text x="66" y="555.9">LEGEND SHEET 3 - PIPING AND INSTRUMENTATION DIAGRAM</text>
<text x="26" y="560.8">2000-F00-PID-PR-10002</text>
<text x="66" y="560.8">LEGEND SHEET 2 - PIPING AND INSTRUMENTATION DIAGRAM</text>
<text x="234.4" y="560.8">1</text>
<text x="240.9" y="560.8">04SEP26</text>
<text x="257" y="560.8">SP1 AS BUILT</text>
<text x="451.6" y="563.8">INFORMATION AND REPRESENTATIONS ON THIS DRAWING ARE THE INTELLECTUAL PROPERTY OF</text>
<text x="26" y="565.8">2000-F00-PID-PR-10001</text>
<text x="66" y="565.8">LEGEND SHEET 1 - PIPING AND INSTRUMENTATION DIAGRAM</text>
<text x="234.1" y="565.8">0</text>
<text x="241" y="565.8">10APR25</text>
<text x="257" y="565.8">ISSUED FOR DESIGN</text>
<text x="452" y="568">PRIMERO UNLESS SPECIFICALLY IDENTIFIED OTHERWISE. ALL RIGHTS INCLUDING USE RESERVED</text>
<text x="12.5" y="581.3" transform="rotate(-90 12.5 581.3)">O:\CAD PROJECTS\235 NORTHERN STAR RESOURCES LTD\23517 KCGM GROWTH PROJECT\03 DELIVERABLES\PR\PFD\AS BUILT\2000-F00-PFD-PR-10004.DWG 03SEP26 3:22PM ANNE.HOYNE</text>
</g>
<g font-size="2.8">
<text x="622.2" y="521.6">PROJECT:</text>
<text x="622.2" y="536.6">TITLE:</text>
<text x="524.7" y="547.1">PRIMERO PROJECT NUMBER:</text>
<text x="623.7" y="559.8">SHEET</text>
<text x="646.2" y="559.8">SCALE</text>
<text x="666.7" y="559.8">DRG No.</text>
<text x="794.6" y="559.8">REVISION</text>
<text x="40.4" y="570.3">DRG No.</text>
<text x="140" y="570.3">REFERENCES</text>
<text x="232.6" y="570.3">REV</text>
<text x="244.3" y="570.3">DATE</text>
<text x="299.9" y="570.3">DESCRIPTION</text>
<text x="362.9" y="570.3">DRAW</text>
<text x="375.8" y="570.3">CHECK</text>
<text x="388.3" y="570.3">DESIGN</text>
<text x="399.6" y="570.3">TECH APP</text>
<text x="412.6" y="570.3">PROJ APP</text>
</g>
</svg>
